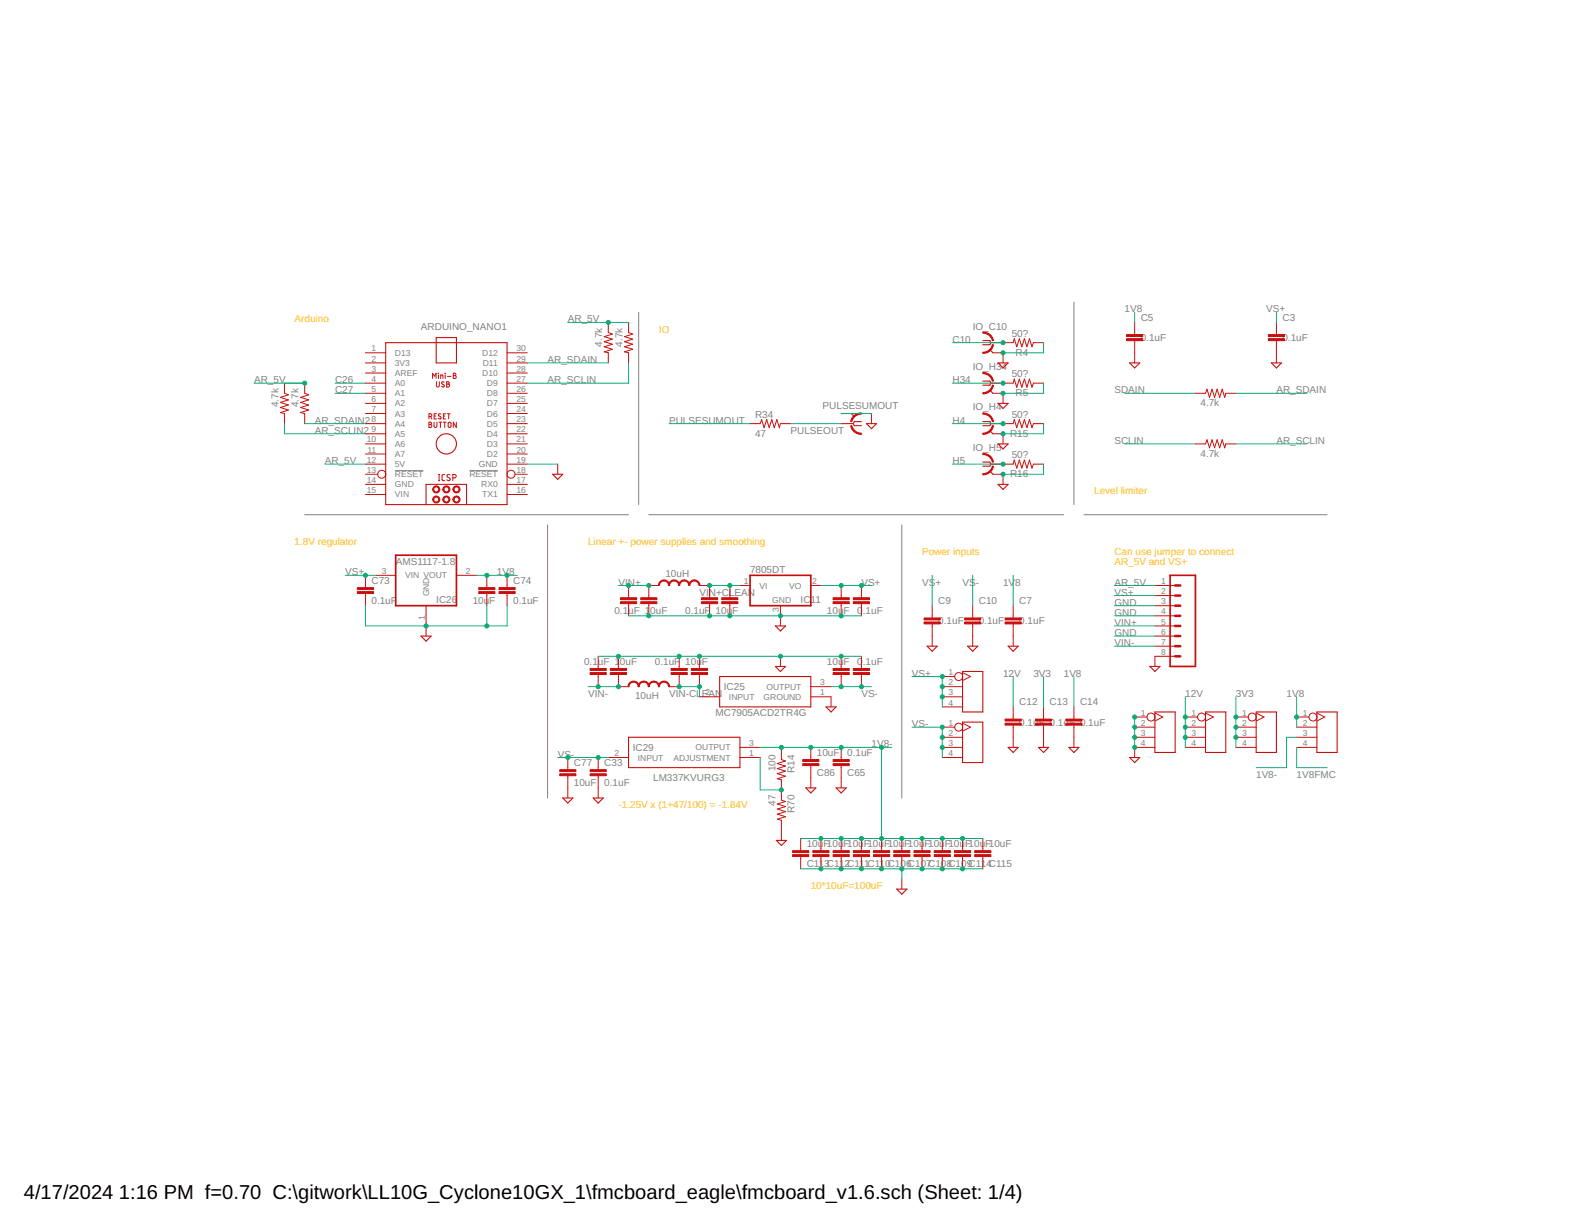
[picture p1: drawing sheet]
<svg xmlns="http://www.w3.org/2000/svg" width="279mm" height="216mm" viewBox="0 0 279 216" stroke-linecap="round" stroke-linejoin="round" font-family="sans-serif">
<path d="M112.2 54.9v33.7M188.6 53.1v35.5M53.5 90.4h56.9M69.4 82.7h4.9M82.4 82.7h5M96.2 92.2v48M113.9 90.4h72.9M158.4 92.2v48M190.4 90.4h42.6" fill="none" stroke="#808080" stroke-width=".18"/>
<g fill="none" stroke="#c90d0c" stroke-width=".19">
<path d="M76.6 59.3h3.6v4.5h-3.6zM172.6 59.8h1.2l.2 .4-.2 .4h-1.2M67.7 60.2h21.3v28.4h-21.3zM149.5 72.6l.5 .6M151.3 74.1h-1.3l-.2 .3 .2 .4h1.3M152.2 74.4h1.7l-.9 .9zM172.6 67h1.2l.2 .3-.2 .4h-1.2M172.6 74.1h1.2l.2 .3-.2 .4h-1.2M173.8 61.4l.6 .6M173.8 68.6l.6 .5M173.8 75.7l.6 .5M175.3 63.8h1.7l-.9 .8z"/>
<path d="M175.3 78h1.7l-.9 .9zM175.3 70.9h1.7l-.9 .9zM198.4 63.8h1.8l-.9 .8zM223.3 63.8h1.7l-.8 .8zM74.8 88.6v-3.5h7.1v3.5M97 83.3h1.8l-.9 .9zM172.6 81.2h1.2l.2 .3-.2 .4h-1.2M173.8 82.8l.6 .5M175.3 85.1h1.7l-.9 .9zM73.9 111.7h1.8l-.9 .9zM126.4 118.9h16v5.3h-16zM136.2 110h1.7l-.8 .8z"/>
<path d="M136.2 117.1h1.7l-.8 .9zM162.8 113.5h1.8l-.9 .9zM169 118h3.6v7.1h-3.6zM169.9 113.5h1.8l-.9 .9zM177 113.5h1.8l-.9 .9zM201.9 117.1h1.8l-.9 .9zM110.4 129.5h19.5v5.4h-19.5zM141.5 138.4h1.8l-.9 .9zM145.1 124.2h1.7l-.9 .9zM146.8 138.4h1.8l-.9 .9zM169 126.9h3.6v7.1h-3.6zM177 131.3h1.8l-.9 .9z"/>
<path d="M182.4 131.3h1.7l-.8 .9zM187.7 131.3h1.8l-.9 .9zM198.4 133.1h1.8l-.9 .9zM202.8 125.1h3.6v7.1h-3.6zM211.7 125.1h3.6v7.1h-3.6zM220.6 125.1h3.6v7.1h-3.6zM231.3 125.1h3.5v7.1h-3.5zM98.8 140.2h1.8l-.9 .9zM104.2 140.2h1.7l-.8 .9zM136.3 147.6h1.8l-.9 .9zM157.5 156.2h1.8l-.9 .9z"/>
<circle cx="78.4" cy="78" r="1.78"/>
</g>
<g fill="none" stroke="#c90d0c" stroke-width=".18">
<path d="M106.8 56.6v1.8l.7 .3-1.4 .4 1.4 .5-1.4 .4 1.4 .5-1.4 .4 1.4 .5-1.4 .4 .7 .2v1.8M110.4 56.6v1.8l.7 .3-1.4 .4 1.4 .5-1.4 .4 1.4 .5-1.4 .4 1.4 .5-1.4 .4 .7 .2v1.8M199.3 56.6v2.2M199.3 59.8v4M224.2 56.6v2.2M224.2 59.8v4M50 67.3v1.8l.7 .3-1.5 .4 1.5 .5-1.5 .4 1.5 .4-1.5 .5 1.5 .4-1.5 .5 .8 .1v1.8M53.5 67.3v1.8l.7 .3-1.4 .4 1.4 .5-1.4 .4 1.4 .4-1.4 .5 1.4 .4-1.4 .5 .7 .1v1.8M64.2 79.8h3.5M64.2 78h3.5M64.2 76.2h3.5M64.2 74.4h3.5"/>
<path d="M64.2 72.6h3.5M64.2 70.9h3.5M64.2 69.1h3.5M64.2 67.3h3.5M64.2 65.5h3.5M64.2 63.8h3.5M64.2 62h3.5M75.3 73.2h.4l.1-.2v-.2l-.5-.1v.9M75.3 74.2h.4l.1 .2-.2 .2 .2 .2-.1 .3h-.4zM75.3 74.6h.3M75.6 73.2l.2 .4M76 66.5v-.9l.3 .5 .3-.5v.9"/>
<path d="M76.2 74.2v.8l.2 .1 .3-.1v-.8M76.2 73.1h.4M76.6 67.1l.1 .7 .1 .2 .3-.2 .1-.7M76.7 72.7h-.5v.9h.5M77 65.6h.1M77 65.9v.6M77.1 74.2h.5M77.3 74.2v.9M77.4 66.5v-.6l.4 .1v.5M77.4 72.7h-.3l-.1 .2 .4 .3v.3l-.1 .1-.3-.1M77.9 74.2h.5M77.9 73.1h.3"/>
<path d="M78 67.1h-.2l-.2 .2 .4 .4v.2l-.2 .1-.3-.1M78.1 74.2v.9M78.2 65.6h.1M78.2 65.9v.6M78.3 72.7h-.4v.9h.4M78.4 67.1h.4l.1 .2-.2 .2 .3 .2-.2 .3h-.4zM78.4 67.5h.3M78.5 72.7h.6M78.6 66.1h.6M78.8 74.2h.2l.2 .1v.7l-.2 .1-.3-.1zM78.8 72.7v.9M79.6 65.6l.5 .1v.2l-.2 .1 .2 .2-.1 .3h-.4z"/>
<path d="M79.6 66h.3M80.1 74.2v.9l-.5-.9v.9M89 79.8h3.6M89 78h3.6M89 76.2h3.6M89 74.4h3.6M89 72.6h3.6M89 70.9h3.6M89 69.1h3.6M89 67.3h3.6M89 65.5h3.6M89 63.8h3.6"/>
<path d="M89 62h3.6M131.7 74.4h1.8l.3-.7 .4 1.4 .4-1.4 .5 1.4 .4-1.4 .5 1.4 .4-1.4 .5 1.4 .2-.7h1.7M147.7 74.4h2.1M147.7 72.6h1.8M153 72.6v1.8M174 74.4h3.9l.2-.7 .5 1.4 .4-1.4 .5 1.4 .4-1.4 .4 1.4 .5-1.4 .4 1.4 .3-.7h1.8M174 67.3h3.9l.2-.7 .5 1.4 .4-1.4 .5 1.4 .4-1.4 .4 1.4 .5-1.4 .4 1.4 .3-.7h1.8M174 60.2h3.9l.2-.7 .5 1.4 .4-1.4 .5 1.4 .4-1.4 .4 1.4 .5-1.4 .4 1.4 .3-.7h1.8M174.4 76.2h1.7v1.8M174.4 69.1h1.7v1.8M174.4 62h1.7v1.8M209.9 78h1.8l.3-.7 .4 1.4 .5-1.4 .4 1.4 .4-1.4 .5 1.4 .4-1.4 .5 1.4 .2-.7h1.7"/>
<path d="M209.9 69.1h1.8l.3-.7 .4 1.4 .5-1.4 .4 1.4 .4-1.4 .5 1.4 .4-1.4 .5 1.4 .2-.7h1.7M64.2 86.9h3.5M64.2 85.1h3.5M64.2 83.3h2.1M64.2 81.5h3.5M77 84.4h.2M77 83.4h.2M77.1 83.4v1M78.1 83.4h-.4l-.1 .2 .1 .7 .4 .1M79 83.4h-.4l-.1 .2 .5 .4a.29 .29 0 0 1-.1 .5 .29 .29 0 0 1-.4-.2M79.5 83.9l.6-.1v-.3l-.6-.1v1M89 86.9h3.6"/>
<path d="M89 85.1h3.6M89 81.5h3.6M90.4 83.3h2.2M97.9 81.5v1.8M174 81.5h3.9l.2-.7 .5 1.4 .4-1.4 .5 1.4 .4-1.4 .4 1.4 .5-1.4 .4 1.4 .3-.7h1.8M174.4 83.3h1.7v1.8M64.2 101.1v2.1M64.2 104.3v2.1M66 101.1h3.5M74.8 106.4v5.3M80.2 101.1h3.5M85.5 101.1v2.1"/>
<path d="M85.5 104.3v2.1M89 101.1v2.1M89 104.3v2.1M105.1 115.3v2.1M105.1 118.5v2.1M108.6 118.5v2.1h1.8M108.6 115.3v2.1M110.4 102.8v2.2M110.4 106.1v2.1M113.9 106.1v2.1M115.7 102.8h-1.8v2.2M119.3 118.5v2.1h-1.8"/>
<path d="M119.3 115.3v2.1M122.8 102.8h1.8v2.2M122.8 115.3v2.1M122.8 118.5v2.1M124.6 106.1v2.1M128.2 102.8v2.2M128.2 106.1v2.1M129.9 102.8h1.8M137.1 106.4v3.6M137.1 115.3v1.8M142.4 102.8h1.8M147.7 102.8v2.2"/>
<path d="M147.7 106.1v2.1M147.7 115.3v2.1M147.7 118.5v2.1M151.3 102.8v2.2M151.3 106.1v2.1M151.3 115.3v2.1M151.3 118.5v2.1M163.7 106.4v2.1M163.7 109.6v3.9M165.5 118.9h2.2M169 118.2l1.4 .7-1.4 .6M170.8 106.4v2.1"/>
<path d="M170.8 109.6v3.9M177.9 106.4v2.1M177.9 109.6v3.9M202.8 102.8h3.6M202.8 104.6h3.6M202.8 106.4h3.6M202.8 108.2h3.6M202.8 110h3.6M202.8 111.7h3.6M202.8 113.5h3.6M206.4 115.3h-3.6v1.8M99.7 133.1v2.1"/>
<path d="M99.7 136.3v3.9M105.1 133.1v2.1M105.1 136.3v3.9M106.8 133.1h3.6M122.8 122.4h3.6M129.9 131.3h3.6M129.9 133.1h3.6M137.2 131.7v1.7l.7 .3-1.4 .4 1.4 .5-1.4 .4 1.4 .5-1.4 .4 1.4 .5-1.4 .4 .7 .2v3.5l.7 .3-1.4 .4 1.4 .5-1.4 .4 1.4 .5-1.4 .4 1.4 .5-1.4 .4 .7 .2v3.5M142.4 120.6h3.5M142.4 122.4h3.5v1.8M142.4 131.3v2.1M142.4 134.5v3.9"/>
<path d="M147.7 131.3v2.1M147.7 134.5v3.9M165.5 127.7h2.2M165.5 129.5h3.5M165.5 131.3h3.5M165.5 120.6h3.5M165.5 122.4h3.5M165.5 124.2h3.5M165.5 133.1h3.5M169 127l1.4 .7-1.4 .7M177.9 124.2v2.1M177.9 127.4v3.9"/>
<path d="M183.3 124.2v2.1M183.3 127.4v3.9M188.6 124.2v2.1M188.6 127.4v3.9M199.3 126h2.1M199.3 127.7h3.5M199.3 129.5h3.5M202.8 131.3h-3.5v1.8M202.8 125.3l1.4 .7-1.4 .7M208.2 126h2.1M208.2 127.7h3.5M208.2 129.5h3.5"/>
<path d="M208.2 131.3h3.5M211.7 125.3l1.4 .7-1.4 .7M217 126h2.2M217 127.7h3.6M217 129.5h3.6M217 131.3h3.6M220.6 125.3l1.4 .7-1.4 .7M227.7 126h2.2M227.7 127.7h3.6M227.7 129.5h3.6M227.7 131.3h3.6M231.3 125.3l1.3 .7-1.3 .7"/>
<path d="M140.6 147.3v2.1M140.6 150.5v2.1M144.2 147.3v2.1M144.2 150.5v2.1M147.7 147.3v2.1M147.7 150.5v2.1M151.3 147.3v2.1M151.3 150.5v2.1M154.8 147.3v2.1M154.8 150.5v2.1M158.4 147.3v2.1M158.4 150.5v2.1"/>
<path d="M158.4 154.4v1.8M161.9 147.3v2.1M161.9 150.5v2.1M165.5 147.3v2.1M165.5 150.5v2.1M169 147.3v2.1M169 150.5v2.1M172.6 147.3v2.1M172.6 150.5v2.1"/>
<circle cx="67" cy="83.3" r=".7"/>
<circle cx="89.7" cy="83.3" r=".7"/>
<circle cx="168.4" cy="118.9" r=".7"/>
<circle cx="168.4" cy="127.7" r=".7"/>
<circle cx="202.1" cy="126" r=".7"/>
<circle cx="211" cy="126" r=".7"/>
<circle cx="219.9" cy="126" r=".7"/>
<circle cx="230.6" cy="126" r=".7"/>
</g>
<path d="M69.5 97.5h10.7v8.9h-10.7zM131.7 101.1h10.7v5.3h-10.7zM205.5 101.1h4.4v16h-4.4z" fill="none" stroke="#c90d0c" stroke-width=".3"/>
<path d="M206.4 106.4h.9M206.4 104.6h.9M206.4 102.8h.9M206.4 110h.9M206.4 108.2h.9M206.4 111.7h.9M206.4 113.5h.9M206.4 115.3h.9" fill="none" stroke="#c90d0c" stroke-width=".44"/>
<g fill="#c90d0c" stroke="#c90d0c" stroke-width=".18">
<path d="M222.7 59.5h2.9v.3h-2.9z"/>
<path d="M222.7 58.8h2.9v.3h-2.9z"/>
<path d="M197.8 59.5h2.9v.3h-2.9z"/>
<path d="M197.8 58.8h2.9v.3h-2.9z"/>
<path d="M176.5 109.3h2.8v.3h-2.8z"/>
<path d="M176.5 108.6h2.8v.3h-2.8z"/>
<path d="M162.3 109.3h2.8v.3h-2.8z"/>
<path d="M162.3 108.6h2.8v.3h-2.8z"/>
<path d="M169.4 109.3h2.8v.3h-2.8z"/>
<path d="M169.4 108.6h2.8v.3h-2.8z"/>
<path d="M176.5 127h2.8v.4h-2.8z"/>
<path d="M176.5 126.3h2.8v.4h-2.8z"/>
<path d="M181.8 127h2.9v.4h-2.9z"/>
<path d="M181.8 126.3h2.9v.4h-2.9z"/>
<path d="M187.2 127h2.8v.4h-2.8z"/>
<path d="M187.2 126.3h2.8v.4h-2.8z"/>
<path d="M109 105.7h2.8v.3h-2.8z"/>
<path d="M109 105h2.8v.3h-2.8z"/>
<path d="M123.2 105.7h2.8v.3h-2.8z"/>
<path d="M123.2 105h2.8v.3h-2.8z"/>
<path d="M103.6 118.2h2.9v.3h-2.9z"/>
<path d="M103.6 117.4h2.9v.4h-2.9z"/>
<path d="M117.9 118.2h2.8v.3h-2.8z"/>
<path d="M117.9 117.4h2.8v.4h-2.8z"/>
<path d="M149.9 118.2h2.8v.3h-2.8z"/>
<path d="M149.9 117.4h2.8v.4h-2.8z"/>
<path d="M149.9 105.7h2.8v.3h-2.8z"/>
<path d="M149.9 105h2.8v.3h-2.8z"/>
<path d="M112.5 105.7h2.9v.3h-2.9z"/>
<path d="M112.5 105h2.9v.3h-2.9z"/>
<path d="M126.7 105.7h2.9v.3h-2.9z"/>
<path d="M126.7 105h2.9v.3h-2.9z"/>
<path d="M146.3 105.7h2.8v.3h-2.8z"/>
<path d="M146.3 105h2.8v.3h-2.8z"/>
<path d="M146.3 118.2h2.8v.3h-2.8z"/>
<path d="M146.3 117.4h2.8v.4h-2.8z"/>
<path d="M121.4 118.2h2.8v.3h-2.8z"/>
<path d="M121.4 117.4h2.8v.4h-2.8z"/>
<path d="M107.2 118.2h2.8v.3h-2.8z"/>
<path d="M107.2 117.4h2.8v.4h-2.8z"/>
<path d="M84.1 103.9h2.8v.4h-2.8z"/>
<path d="M84.1 103.2h2.8v.4h-2.8z"/>
<path d="M62.8 103.9h2.8v.4h-2.8z"/>
<path d="M62.8 103.2h2.8v.4h-2.8z"/>
<path d="M87.6 103.9h2.9v.4h-2.9z"/>
<path d="M87.6 103.2h2.9v.4h-2.9z"/>
<path d="M103.6 135.9h2.9v.4h-2.9z"/>
<path d="M103.6 135.2h2.9v.4h-2.9z"/>
<path d="M146.3 134.2h2.8v.3h-2.8z"/>
<path d="M146.3 133.4h2.8v.4h-2.8z"/>
<path d="M98.3 135.9h2.8v.4h-2.8z"/>
<path d="M98.3 135.2h2.8v.4h-2.8z"/>
<path d="M141 134.2h2.8v.3h-2.8z"/>
<path d="M141 133.4h2.8v.4h-2.8z"/>
<path d="M153.4 150.1h2.8v.4h-2.8z"/>
<path d="M153.4 149.4h2.8v.4h-2.8z"/>
<path d="M157 150.1h2.8v.4h-2.8z"/>
<path d="M157 149.4h2.8v.4h-2.8z"/>
<path d="M160.5 150.1h2.8v.4h-2.8z"/>
<path d="M160.5 149.4h2.8v.4h-2.8z"/>
<path d="M164.1 150.1h2.8v.4h-2.8z"/>
<path d="M164.1 149.4h2.8v.4h-2.8z"/>
<path d="M149.9 150.1h2.8v.4h-2.8z"/>
<path d="M149.9 149.4h2.8v.4h-2.8z"/>
<path d="M146.3 150.1h2.8v.4h-2.8z"/>
<path d="M146.3 149.4h2.8v.4h-2.8z"/>
<path d="M142.7 150.1h2.9v.4h-2.9z"/>
<path d="M142.7 149.4h2.9v.4h-2.9z"/>
<path d="M139.2 150.1h2.8v.4h-2.8z"/>
<path d="M139.2 149.4h2.8v.4h-2.8z"/>
<path d="M167.6 150.1h2.9v.4h-2.9z"/>
<path d="M167.6 149.4h2.9v.4h-2.9z"/>
<path d="M171.2 150.1h2.8v.4h-2.8z"/>
<path d="M171.2 149.4h2.8v.4h-2.8z"/>
</g>
<g fill="#c90d0c" stroke="#c90d0c" stroke-width=".18">
<path d="M79.7 85.5a.62 .62 0 0 1 1 .2 .62 .62 0 0 1-.4 .9 .62 .62 0 0 1-.8-.6h.2a.45 .45 0 0 1 .6-.5 .45 .45 0 0 1 .2 .8 .45 .45 0 0 1-.7-.2l-.1-.1h-.2z" fill-rule="evenodd"/>
<path d="M78 87.3a.62 .62 0 0 1 .9 .2 .62 .62 0 0 1-.4 .9 .62 .62 0 0 1-.7-.6h.1a.45 .45 0 0 1 .6-.5 .45 .45 0 0 1 .2 .7 .45 .45 0 0 1-.7-.1l-.1-.1h-.1z" fill-rule="evenodd"/>
<path d="M76.2 87.3a.62 .62 0 0 1 1 .2 .62 .62 0 0 1-.4 .9 .62 .62 0 0 1-.8-.6h.2a.45 .45 0 0 1 .6-.5 .45 .45 0 0 1 .1 .7 .45 .45 0 0 1-.7-.1v-.1h-.2z" fill-rule="evenodd"/>
<path d="M79.7 87.3a.62 .62 0 0 1 1 .2 .62 .62 0 0 1-.4 .9 .62 .62 0 0 1-.8-.6h.2a.45 .45 0 0 1 .6-.5 .45 .45 0 0 1 .2 .7 .45 .45 0 0 1-.7-.1l-.1-.1h-.2z" fill-rule="evenodd"/>
<path d="M76.2 85.5a.62 .62 0 0 1 1 .2 .62 .62 0 0 1-.4 .9 .62 .62 0 0 1-.8-.6h.2a.45 .45 0 0 1 .6-.5 .45 .45 0 0 1 .1 .8 .45 .45 0 0 1-.7-.2v-.1h-.2z" fill-rule="evenodd"/>
<path d="M78 85.5a.62 .62 0 0 1 .9 .2 .62 .62 0 0 1-.4 .9 .62 .62 0 0 1-.7-.6h.1a.45 .45 0 0 1 .6-.5 .45 .45 0 0 1 .2 .8 .45 .45 0 0 1-.7-.2l-.1-.1h-.1z" fill-rule="evenodd"/>
<path d="M172.6 58.3a1.83 1.83 0 0 1 1.9 1.5l-.2 .1-.3-.6-.5-.5-.9-.3z" fill-rule="evenodd"/>
<path d="M172.6 61.9a1.68 1.68 0 0 0 1.7-1.4l.2 .1a1.83 1.83 0 0 1-1.9 1.5z" fill-rule="evenodd"/>
<path d="M172.6 65.4a1.83 1.83 0 0 1 1.9 1.5l-.2 .1-.3-.6-.5-.5-.9-.3z" fill-rule="evenodd"/>
<path d="M172.6 69l.6-.1a1.57 1.57 0 0 0 1.1-1.3l.2 .1a1.83 1.83 0 0 1-1.9 1.5z" fill-rule="evenodd"/>
<path d="M172.6 72.5a1.83 1.83 0 0 1 1.9 1.5l-.2 .1a1.64 1.64 0 0 0-1.7-1.4z" fill-rule="evenodd"/>
<path d="M172.6 76.1l.9-.3 .5-.4 .3-.6h.2a1.83 1.83 0 0 1-1.9 1.5z" fill-rule="evenodd"/>
<path d="M172.6 79.7a1.83 1.83 0 0 1 1.9 1.5h-.2a1.64 1.64 0 0 0-1.7-1.3z" fill-rule="evenodd"/>
<path d="M172.6 83.2l.9-.3 .5-.4 .3-.6h.2a1.83 1.83 0 0 1-1.9 1.5z" fill-rule="evenodd"/>
<path d="M149.4 74.8h.2l.3 .6 .4 .4 1 .3v.2a1.83 1.83 0 0 1-1.9-1.5z" fill-rule="evenodd"/>
<path d="M149.8 73.2a1.85 1.85 0 0 1 1.5-.7v.2l-.7 .2a1.64 1.64 0 0 0-1 1.2l-.2-.1v-.1z" fill-rule="evenodd"/>
<path d="M115.8 102.3l.4-.4h.4v.2l-.6 .2-.2 .5h-.2z" fill-rule="evenodd"/>
<path d="M116.6 101.9h.4l.4 .4 .2 .5h-.2l-.2-.5-.6-.2z" fill-rule="evenodd"/>
<path d="M117.6 102.3l.4-.4h.4v.2l-.6 .2-.2 .5h-.2z" fill-rule="evenodd"/>
<path d="M118.4 101.9h.4l.4 .4 .2 .5h-.2l-.2-.5-.6-.2z" fill-rule="evenodd"/>
<path d="M119.4 102.3l.4-.4h.4v.2l-.6 .2-.2 .5h-.2z" fill-rule="evenodd"/>
<path d="M120.2 101.9h.3l.4 .4 .2 .5h-.1l-.3-.5-.5-.2z" fill-rule="evenodd"/>
<path d="M121.2 102.3l.4-.4h.3v.2l-.5 .2-.3 .5h-.1z" fill-rule="evenodd"/>
<path d="M121.9 101.9h.4l.4 .4 .2 .5h-.2l-.2-.5-.6-.2z" fill-rule="evenodd"/>
<path d="M110.5 120l.4-.3h.4v.1l-.6 .3-.2 .5h-.2z" fill-rule="evenodd"/>
<path d="M111.3 119.7l.6 .1 .3 .4v.4h-.1l-.3-.5-.5-.3z" fill-rule="evenodd"/>
<path d="M112.5 119.8l.6-.1v.1l-.6 .3-.3 .5h-.1v-.4z" fill-rule="evenodd"/>
<path d="M113.1 119.7l.5 .1 .4 .4v.4h-.1l-.3-.5-.5-.3z" fill-rule="evenodd"/>
<path d="M114 120l.4-.3h.4v.1l-.5 .3-.3 .5h-.1z" fill-rule="evenodd"/>
<path d="M114.8 119.7l.6 .1 .3 .4 .1 .4h-.2l-.2-.5-.6-.3z" fill-rule="evenodd"/>
<path d="M116 119.8l.6-.1v.1l-.6 .3-.2 .5h-.2l.1-.4z" fill-rule="evenodd"/>
<path d="M116.6 119.7l.6 .1 .3 .4 .1 .4h-.2l-.2-.5-.6-.3z" fill-rule="evenodd"/>
</g>
<g fill="none" stroke="#0dab76" stroke-width=".18">
<path d="M99.7 56.6h10.7M199.3 54.9v1.7M224.2 54.9v1.7M44.6 67.3h8.9M50 74.4v1.8h14.2M53.5 74.4h10.7M58.8 69.1h5.4M58.8 67.3h5.4M92.6 63.8h14.2M110.4 63.8v3.5h-17.8M117.5 74.4h14.2M138.8 74.4h8.9"/>
<path d="M147.7 72.6h5.3M167.3 67.3h8.8M167.3 74.4h8.8M167.3 60.2h8.8M183.3 60.2v1.8h-7.2M183.3 67.3v1.8h-7.2M183.3 74.4v1.8h-7.2M197.5 69.1h12.4M197.5 78h12.4M217 69.1h12.5M217 78h12.5M57.1 81.5h7.1"/>
<path d="M92.6 81.5h5.3M167.3 81.5h8.8M183.3 81.5v1.8h-7.2M60.6 101.1h5.4M64.2 106.4v3.6h24.8v-3.6M83.7 101.1h7.1M85.5 106.4v3.6M105.1 115.3h46.2M108.6 102.8h5.3M110.4 108.2h40.9M124.6 102.8h5.3M144.2 102.8h8.8"/>
<path d="M160.1 118.9h5.4v5.3M163.7 101.1v5.3M170.8 101.1v5.3M177.9 101.1v5.3M177.9 118.9v5.3M183.3 118.9v5.3M188.6 118.9v5.3M195.7 108.2h7.1M195.7 111.7h7.1M195.7 110h7.1M195.7 106.4h7.1M195.7 102.8h7.1"/>
<path d="M195.7 104.6h7.1M195.7 113.5h7.1M97.9 133.1h8.9M103.3 120.6h5.3M119.3 120.6h3.5v1.8M133.5 131.3h23.1M133.5 133.1v5.7h3.7M137.2 131.3v.4M145.9 120.6h7.1M154.8 131.3v16M160.1 127.7h5.4v5.4M199.3 126v5.3"/>
<path d="M208.2 122.4v8.9M217 122.4v8.9M227.7 122.4v5.3M227.7 131.3v3.6h5.3M227.7 129.5h-1.8v5.4h-5.3M140.6 152.6h32M140.6 147.3h32M158.4 152.6v1.8"/>
</g>
<g fill="#0dab76" stroke="#0dab76" stroke-width=".18">
<circle cx="199.3" cy="131.3" r=".36"/>
<circle cx="199.3" cy="129.5" r=".36"/>
<circle cx="199.3" cy="127.7" r=".36"/>
<circle cx="199.3" cy="126" r=".36"/>
<circle cx="176.1" cy="83.3" r=".36"/>
<circle cx="176.1" cy="76.2" r=".36"/>
<circle cx="176.1" cy="69.1" r=".36"/>
<circle cx="176.1" cy="62" r=".36"/>
<circle cx="137.1" cy="108.2" r=".36"/>
<circle cx="124.6" cy="108.2" r=".36"/>
<circle cx="113.9" cy="108.2" r=".36"/>
<circle cx="128.2" cy="108.2" r=".36"/>
<circle cx="147.7" cy="108.2" r=".36"/>
<circle cx="137.1" cy="115.3" r=".36"/>
<circle cx="119.3" cy="115.3" r=".36"/>
<circle cx="147.7" cy="115.3" r=".36"/>
<circle cx="122.8" cy="115.3" r=".36"/>
<circle cx="108.6" cy="115.3" r=".36"/>
<circle cx="74.8" cy="110" r=".36"/>
<circle cx="85.5" cy="110" r=".36"/>
<circle cx="169" cy="152.6" r=".36"/>
<circle cx="165.5" cy="152.6" r=".36"/>
<circle cx="161.9" cy="152.6" r=".36"/>
<circle cx="158.4" cy="152.6" r=".36"/>
<circle cx="154.8" cy="152.6" r=".36"/>
<circle cx="151.3" cy="152.6" r=".36"/>
<circle cx="147.7" cy="152.6" r=".36"/>
<circle cx="144.2" cy="152.6" r=".36"/>
<circle cx="227.7" cy="126" r=".36"/>
<circle cx="85.5" cy="101.1" r=".36"/>
<circle cx="89" cy="101.1" r=".36"/>
<circle cx="217" cy="127.7" r=".36"/>
<circle cx="217" cy="126" r=".36"/>
<circle cx="217" cy="129.5" r=".36"/>
<circle cx="208.2" cy="129.5" r=".36"/>
<circle cx="208.2" cy="127.7" r=".36"/>
<circle cx="208.2" cy="126" r=".36"/>
<circle cx="151.3" cy="102.8" r=".36"/>
<circle cx="147.7" cy="102.8" r=".36"/>
<circle cx="165.5" cy="118.9" r=".36"/>
<circle cx="165.5" cy="120.6" r=".36"/>
<circle cx="165.5" cy="122.4" r=".36"/>
<circle cx="64.2" cy="101.1" r=".36"/>
<circle cx="151.3" cy="120.6" r=".36"/>
<circle cx="147.7" cy="120.6" r=".36"/>
<circle cx="165.5" cy="127.7" r=".36"/>
<circle cx="165.5" cy="129.5" r=".36"/>
<circle cx="165.5" cy="131.3" r=".36"/>
<circle cx="105.1" cy="133.1" r=".36"/>
<circle cx="99.7" cy="133.1" r=".36"/>
<circle cx="176.1" cy="81.5" r=".36"/>
<circle cx="176.1" cy="74.4" r=".36"/>
<circle cx="53.5" cy="67.3" r=".36"/>
<circle cx="106.8" cy="56.6" r=".36"/>
<circle cx="124.6" cy="102.8" r=".36"/>
<circle cx="128.2" cy="102.8" r=".36"/>
<circle cx="119.3" cy="120.6" r=".36"/>
<circle cx="122.8" cy="120.6" r=".36"/>
<circle cx="110.4" cy="102.8" r=".36"/>
<circle cx="113.9" cy="102.8" r=".36"/>
<circle cx="105.1" cy="120.6" r=".36"/>
<circle cx="108.6" cy="120.6" r=".36"/>
<circle cx="176.1" cy="60.2" r=".36"/>
<circle cx="176.1" cy="67.3" r=".36"/>
<circle cx="147.7" cy="131.3" r=".36"/>
<circle cx="154.8" cy="131.3" r=".36"/>
<circle cx="142.4" cy="131.3" r=".36"/>
<circle cx="137.2" cy="131.3" r=".36"/>
<circle cx="154.8" cy="147.3" r=".36"/>
<circle cx="151.3" cy="147.3" r=".36"/>
<circle cx="147.7" cy="147.3" r=".36"/>
<circle cx="144.2" cy="147.3" r=".36"/>
<circle cx="158.4" cy="147.3" r=".36"/>
<circle cx="161.9" cy="147.3" r=".36"/>
<circle cx="165.5" cy="147.3" r=".36"/>
<circle cx="169" cy="147.3" r=".36"/>
<circle cx="137.2" cy="138.8" r=".36"/>
</g>
<g font-size="3.5">
<text x="4.2" y="210.7">4/17/2024</text>
<text x="20.9" y="210.7">1:16 PM f=0.70 C:\gitwork\LL10G_Cyclone10GX_1\fmcboard_eagle\fmcboard_v1.6.sch (Sheet: 1/4)</text>
</g>
<g font-size="1.8" fill="#ffba08">
<text x="51.7" y="56.6">Arduino</text>
<text x="115.7" y="58.4">IO</text>
<text x="192.2" y="86.9">Level limiter</text>
<text x="51.7" y="95.7">1.8V regulator</text>
<text x="103.3" y="95.7">Linear +- power supplies and smoothing</text>
<text x="161.9" y="97.5">Power inputs</text>
<text x="195.7" y="97.4">Can use jumper to connect</text>
<text x="195.7" y="99.3">AR_5V and VS+</text>
<text x="108.6" y="142">-1.25V x (1+47/100) = -1.84V</text>
<text x="142.4" y="156.2">10*10uF=100uF</text>
</g>
<g font-size="1.8" fill="#808080">
<text x="73.9" y="57.9">ARDUINO_NANO1</text>
<text x="99.7" y="56.6">AR_5V</text>
<text x="170.8" y="57.9">IO_C10</text>
<text x="177.7" y="59.1">50?</text>
<text x="197.5" y="54.9">1V8</text>
<text x="200.3" y="59.9">0.1uF</text>
<text x="200.3" y="56.4">C5</text>
<text x="222.4" y="54.9">VS+</text>
<text x="225.2" y="59.9">0.1uF</text>
<text x="225.2" y="56.4">C3</text>
<text x="96.2" y="63.8">AR_SDAIN</text>
<text x="105.8" y="60.9" transform="rotate(-90 105.8 60.9)">4.7k</text>
<text x="109.3" y="60.9" transform="rotate(-90 109.3 60.9)">4.7k</text>
<text x="167.3" y="60.2">C10</text>
<text x="170.8" y="65">IO_H34</text>
<text x="178.4" y="62.5">R4</text>
<text x="44.6" y="67.3">AR_5V</text>
<text x="48.9" y="71.5" transform="rotate(-90 48.9 71.5)">4.7k</text>
<text x="52.4" y="71.5" transform="rotate(-90 52.4 71.5)">4.7k</text>
<text x="58.8" y="67.3">C26</text>
<text x="58.8" y="69.1">C27</text>
<text x="96.2" y="67.3">AR_SCLIN</text>
<text x="144.5" y="71.9">PULSESUMOUT</text>
<text x="167.3" y="67.3">H34</text>
<text x="177.7" y="66.2">50?</text>
<text x="178.4" y="69.6">R5</text>
<text x="195.7" y="69.1">SDAIN</text>
<text x="210.8" y="71.4">4.7k</text>
<text x="224.1" y="69.1">AR_SDAIN</text>
<text x="55.3" y="74.4">AR_SDAIN2</text>
<text x="55.3" y="76.2">AR_SCLIN2</text>
<text x="117.5" y="74.4">PULSESUMOUT</text>
<text x="132.6" y="76.7">47</text>
<text x="132.6" y="73.4">R34</text>
<text x="138.8" y="76.2">PULSEOUT</text>
<text x="167.3" y="74.4">H4</text>
<text x="170.8" y="72.1">IO_H4</text>
<text x="177.4" y="76.7">R15</text>
<text x="177.7" y="73.4">50?</text>
<text x="195.7" y="78">SCLIN</text>
<text x="224.1" y="78">AR_SCLIN</text>
<text x="57.1" y="81.5">AR_5V</text>
<text x="167.3" y="81.5">H5</text>
<text x="170.8" y="79.2">IO_H5</text>
<text x="177.4" y="83.8">R16</text>
<text x="177.7" y="80.5">50?</text>
<text x="210.8" y="80.3">4.7k</text>
<text x="60.6" y="101.1">VS+</text>
<text x="69.5" y="99.3">AMS1117-1.8</text>
<text x="87.3" y="101.1">1V8</text>
<text x="116.9" y="101.4">10uH</text>
<text x="131.7" y="100.6">7805DT</text>
<text x="65.2" y="106.1">0.1uF</text>
<text x="65.2" y="102.6">C73</text>
<text x="76.6" y="106">IC26</text>
<text x="83" y="106.1">10uF</text>
<text x="90.1" y="106.1">0.1uF</text>
<text x="90.1" y="102.6">C74</text>
<text x="107.9" y="107.9">0.1uF 10uF</text>
<text x="108.6" y="102.9">VIN+</text>
<text x="120.3" y="107.9">0.1uF 10uF</text>
<text x="122.8" y="104.6">VIN+CLEAN</text>
<text x="140.6" y="106">IC11</text>
<text x="145.2" y="107.9">10uF</text>
<text x="150.6" y="107.9">0.1uF</text>
<text x="151.3" y="102.9">VS+</text>
<text x="161.9" y="102.9">VS+</text>
<text x="164.8" y="106.1">C9</text>
<text x="169" y="102.9">VS-</text>
<text x="171.9" y="106.1">C10</text>
<text x="176.2" y="102.9">1V</text>
<text x="178.3" y="102.9">8</text>
<text x="179" y="106.1">C7</text>
<text x="195.7" y="106.4">GND</text>
<text x="195.7" y="104.6">VS+</text>
<text x="195.7" y="102.9">AR_5V</text>
<text x="164.8" y="109.7">0.1uF</text>
<text x="171.9" y="109.7">0.1uF</text>
<text x="179" y="109.7">0.1uF</text>
<text x="195.7" y="111.7">GND</text>
<text x="195.7" y="108.2">GND</text>
<text x="195.7" y="110">VIN+</text>
<text x="195.7" y="113.5">VIN-</text>
<text x="102.6" y="116.8">0.1uF 10uF</text>
<text x="115" y="116.8">0.1uF 10uF</text>
<text x="145.2" y="116.8">10uF</text>
<text x="150.6" y="116.8">0.1uF</text>
<text x="160.2" y="118.9">VS+</text>
<text x="176.2" y="118.9">12</text>
<text x="178.1" y="118.9">V</text>
<text x="181.5" y="118.9">3V</text>
<text x="183.6" y="118.9">3</text>
<text x="186.8" y="118.9">1V</text>
<text x="189" y="118.9">8</text>
<text x="103.3" y="122.4">VIN-</text>
<text x="111.5" y="122.8">10uH</text>
<text x="117.5" y="122.4">VIN-CLEAN</text>
<text x="125.6" y="125.7">MC7905ACD2TR4G</text>
<text x="127.1" y="121.3">IC25</text>
<text x="151.3" y="122.4">VS-</text>
<text x="179" y="123.9">C12</text>
<text x="184.3" y="123.9">C13</text>
<text x="189.7" y="123.9">C14</text>
<text x="208.1" y="122.4">12V</text>
<text x="217" y="122.4">3V3</text>
<text x="225.9" y="122.4">1V</text>
<text x="228.1" y="122.4">8</text>
<text x="111.1" y="131.9">IC29</text>
<text x="153" y="131.3">1V8-</text>
<text x="160.2" y="127.7">VS-</text>
<text x="179" y="127.5">0.1uF 0.1uF 0.1uF</text>
<text x="97.9" y="133.1">VS-</text>
<text x="100.8" y="134.6">C77</text>
<text x="106.1" y="134.6">C33</text>
<text x="114.7" y="137.3">LM337KVURG3</text>
<text x="136.2" y="135.5" transform="rotate(-90 136.2 135.5)">100</text>
<text x="139.5" y="135.8" transform="rotate(-90 139.5 135.8)">R14</text>
<text x="143.4" y="132.8">10uF</text>
<text x="143.4" y="136.4">C86</text>
<text x="148.8" y="132.8">0.1uF</text>
<text x="148.8" y="136.4">C65</text>
<text x="220.6" y="136.6">1V8-</text>
<text x="227.7" y="136.6">1V8FMC</text>
<text x="100.8" y="138.1">10uF</text>
<text x="106.1" y="138.1">0.1uF</text>
<text x="136.2" y="141.6" transform="rotate(-90 136.2 141.6)">47</text>
<text x="139.5" y="142.9" transform="rotate(-90 139.5 142.9)">R70</text>
<text x="141.7" y="148.8">10uF10uF10uF10uF10uF10uF10uF10uF10uF10uF</text>
<text x="141.7" y="152.4">C113C112C111C110C106C107C108C109C114C115</text>
</g>
<g font-size="1.5" fill="#808080">
<text x="65.3" y="61.7">1</text>
<text x="65.3" y="63.5">2</text>
<text x="65.3" y="65.3">3</text>
<text x="69.4" y="62.5">D13</text>
<text x="69.4" y="64.3">3V3</text>
<text x="84.7" y="62.5">D12</text>
<text x="84.8" y="64.3">D11</text>
<text x="90.7" y="65.3">28</text>
<text x="90.7" y="63.5">29</text>
<text x="90.7" y="61.7">30</text>
<text x="65.3" y="67.1">4</text>
<text x="65.3" y="68.8">5</text>
<text x="65.3" y="70.6">6</text>
<text x="69.4" y="66.1">AREF</text>
<text x="69.4" y="67.8">A0</text>
<text x="69.4" y="69.6">A1</text>
<text x="69.4" y="71.4">A2</text>
<text x="84.7" y="66.1">D10</text>
<text x="85.5" y="71.4">D7</text>
<text x="85.5" y="69.6">D8</text>
<text x="85.5" y="67.8">D9</text>
<text x="90.7" y="70.6">25</text>
<text x="90.7" y="68.8">26</text>
<text x="90.7" y="67.1">27</text>
<text x="64.4" y="77.7">10</text>
<text x="65.3" y="72.4">7</text>
<text x="65.3" y="74.2">8</text>
<text x="65.3" y="75.9">9</text>
<text x="69.4" y="73.2">A3</text>
<text x="69.4" y="75">A4</text>
<text x="69.4" y="76.7">A5</text>
<text x="85.5" y="76.7">D4</text>
<text x="85.5" y="74.9">D5</text>
<text x="85.5" y="73.2">D6</text>
<text x="90.7" y="77.7">21</text>
<text x="90.7" y="75.9">22</text>
<text x="90.7" y="74.2">23</text>
<text x="90.7" y="72.4">24</text>
<text x="64.4" y="81.3">12</text>
<text x="64.4" y="83.1">13</text>
<text x="64.5" y="79.5">11</text>
<text x="69.4" y="78.5">A6</text>
<text x="69.4" y="80.3">A7</text>
<text x="69.4" y="82.1">5V</text>
<text x="69.4" y="83.8">RESET</text>
<text x="82.4" y="83.8">RESET</text>
<text x="84.1" y="82.1">GND</text>
<text x="85.5" y="80.3">D2</text>
<text x="85.5" y="78.5">D3</text>
<text x="90.7" y="83.1">18</text>
<text x="90.7" y="81.3">19</text>
<text x="90.7" y="79.5">20</text>
<text x="64.4" y="84.8">14</text>
<text x="64.4" y="86.6">15</text>
<text x="69.4" y="85.6">GND</text>
<text x="69.4" y="87.4">VIN</text>
<text x="84.5" y="85.6">RX0</text>
<text x="84.7" y="87.4">TX1</text>
<text x="90.7" y="86.6">16</text>
<text x="90.7" y="84.8">17</text>
<text x="67" y="100.8">3</text>
<text x="71.1" y="101.6">VIN VOUT</text>
<text x="81.8" y="100.8">2</text>
<text x="75.4" y="104.8" transform="rotate(-90 75.4 104.8)">GND</text>
<text x="130.6" y="102.6">1</text>
<text x="133.4" y="103.4">VI</text>
<text x="135.6" y="105.9">GND</text>
<text x="136.8" y="107.5" transform="rotate(-90 136.8 107.5)">3</text>
<text x="138.6" y="103.4">VO</text>
<text x="142.6" y="102.6">2</text>
<text x="203.9" y="102.6">1</text>
<text x="203.9" y="104.4">2</text>
<text x="203.9" y="106.2">3</text>
<text x="203.9" y="107.9">4</text>
<text x="74.6" y="108.9" transform="rotate(-90 74.6 108.9)">1</text>
<text x="203.9" y="109.7">5</text>
<text x="203.9" y="111.5">6</text>
<text x="203.9" y="113.3">7</text>
<text x="166.6" y="118.6">1</text>
<text x="203.9" y="115.1">8</text>
<text x="123.9" y="122.2">2</text>
<text x="128" y="122.9">INPUT</text>
<text x="134.1" y="122.9">GROUND</text>
<text x="134.6" y="121.2">OUTPUT</text>
<text x="144" y="122.2">1</text>
<text x="144" y="120.4">3</text>
<text x="166.6" y="120.4">2</text>
<text x="166.6" y="122.2">3</text>
<text x="166.6" y="123.9">4</text>
<text x="200.4" y="125.7">1</text>
<text x="209.2" y="125.7">1</text>
<text x="218.1" y="125.7">1</text>
<text x="228.8" y="125.7">1</text>
<text x="122.2" y="131.8">OUTPUT</text>
<text x="131.6" y="131">3</text>
<text x="166.6" y="127.5">1</text>
<text x="166.6" y="129.3">2</text>
<text x="166.6" y="131">3</text>
<text x="200.4" y="127.5">2</text>
<text x="200.4" y="129.3">3</text>
<text x="200.4" y="131">4</text>
<text x="209.2" y="127.5">2</text>
<text x="209.2" y="129.3">3</text>
<text x="209.2" y="131">4</text>
<text x="218.1" y="127.5">2</text>
<text x="218.1" y="129.3">3</text>
<text x="218.1" y="131">4</text>
<text x="228.8" y="127.5">2</text>
<text x="228.8" y="129.3">3</text>
<text x="228.8" y="131">4</text>
<text x="107.9" y="132.8">2</text>
<text x="112" y="133.6">INPUT</text>
<text x="118.2" y="133.6">ADJUSTMENT</text>
<text x="131.6" y="132.8">1</text>
<text x="166.6" y="132.8">4</text>
</g>
</svg>
